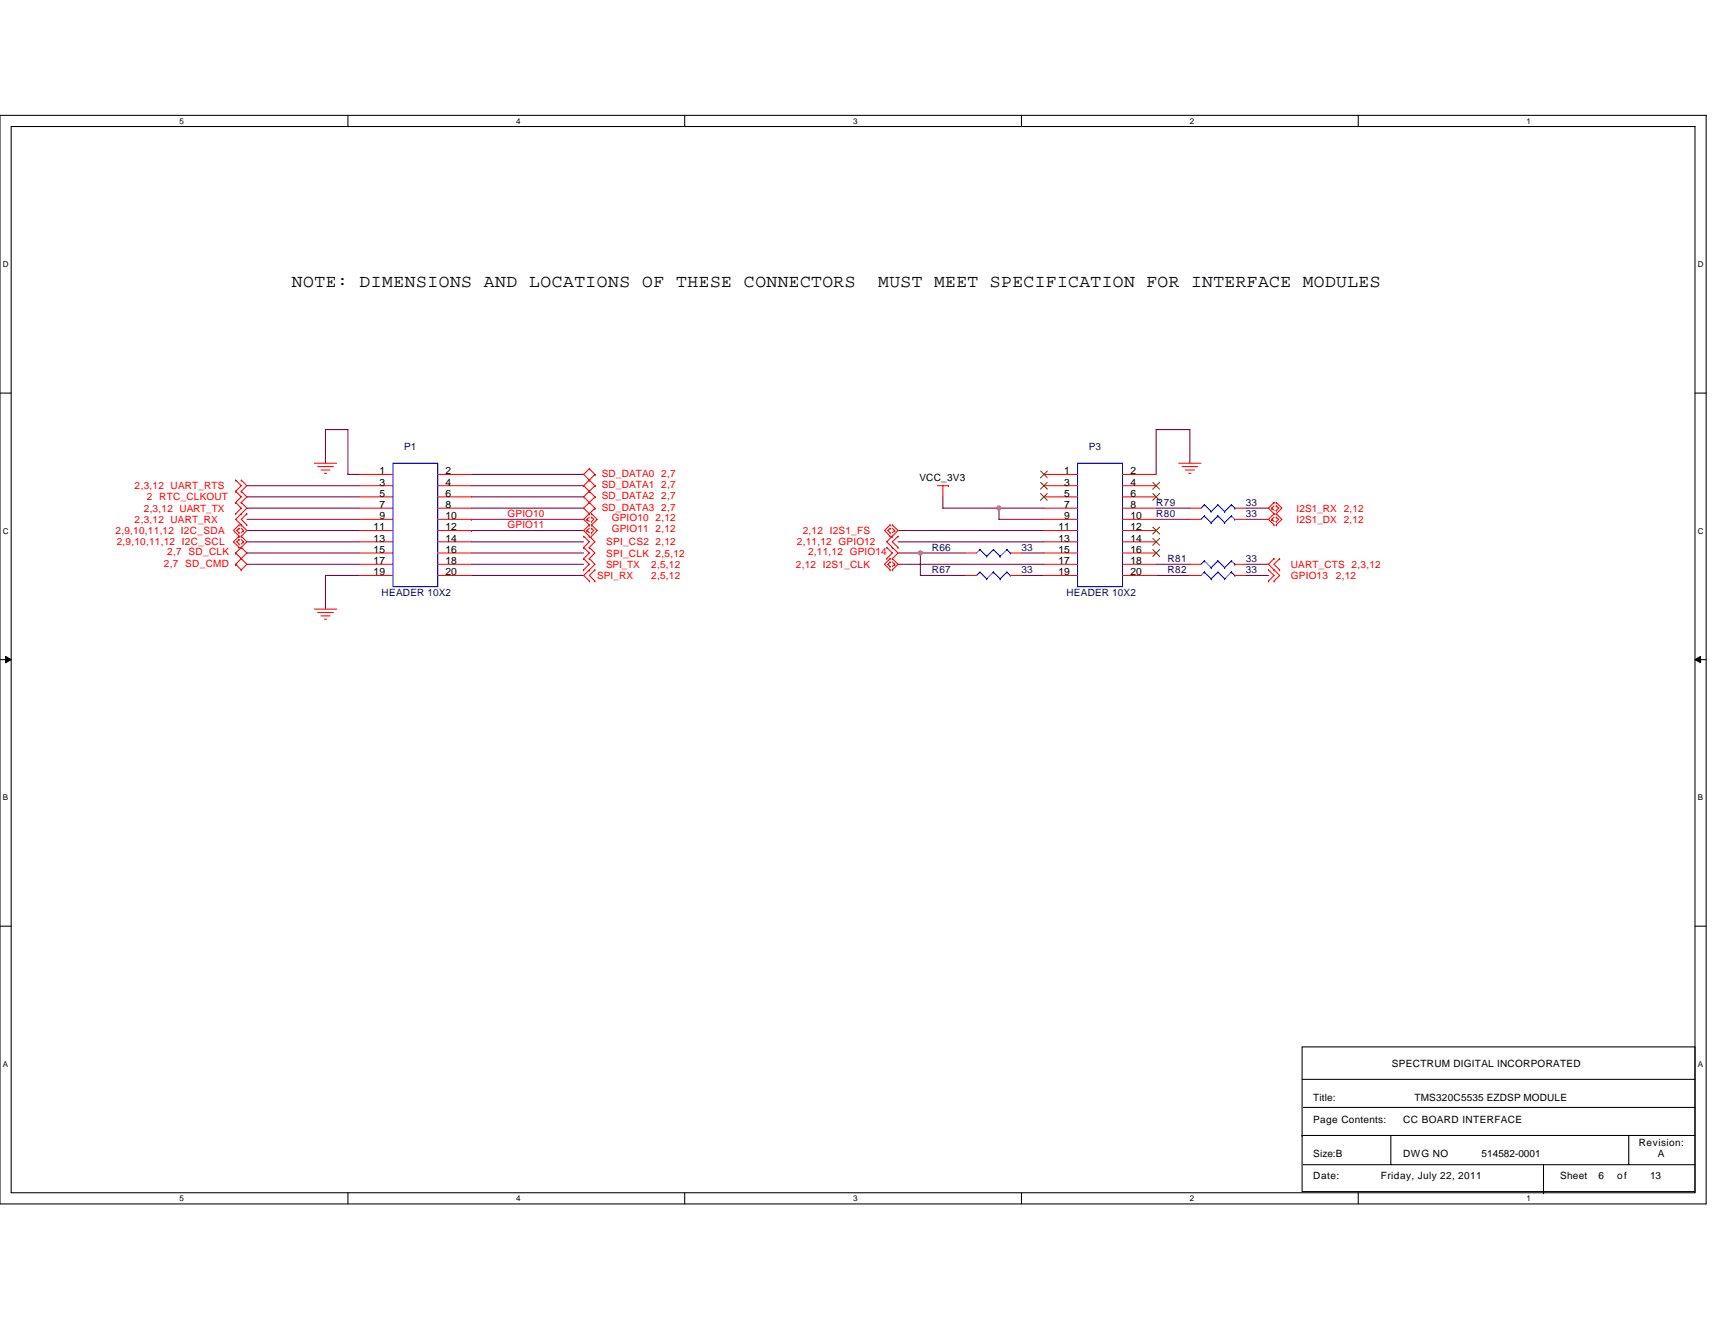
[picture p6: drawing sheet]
<svg xmlns="http://www.w3.org/2000/svg" width="279mm" height="216mm" viewBox="0 0 279 216" stroke-linecap="round" stroke-linejoin="round" font-family="sans-serif">
<path d="M0 18.8h278v177.4h-278zM1.8 20.6h274.3v173.8h-274.3z" fill="none" stroke="#000" stroke-width=".17"/>
<g fill="#fff">
<path d="M29.3 19h.7v1.4h-.7z"/>
<path d="M29.3 194.5h.7v1.5h-.7z"/>
</g>
<path d="M56.7 18.8v1.8M56.7 194.4v1.8" fill="none" stroke="#000" stroke-width=".17"/>
<g fill="#fff">
<path d="M84.1 19h.7v1.4h-.7z"/>
<path d="M84.1 194.5h.7v1.5h-.7z"/>
</g>
<path d="M111.5 18.8v1.8M111.5 194.4v1.8" fill="none" stroke="#000" stroke-width=".17"/>
<g fill="#fff">
<path d="M139 19h.7v1.4h-.7z"/>
<path d="M139 194.5h.7v1.5h-.7z"/>
</g>
<path d="M166.4 18.8v1.8M166.4 194.4v1.8" fill="none" stroke="#000" stroke-width=".17"/>
<g fill="#fff">
<path d="M193.8 19h.8v1.4h-.8z"/>
<path d="M193.8 194.5h.8v1.5h-.8z"/>
</g>
<path d="M221.3 18.8v1.8M221.3 194.4v1.8" fill="none" stroke="#000" stroke-width=".17"/>
<g fill="#fff">
<path d="M248.7 19h.7v1.4h-.7z"/>
<path d="M248.7 194.5h.7v1.5h-.7z"/>
<path d="M.5 42.3h.9v1.5h-.9z"/>
<path d="M276.6 42.3h1v1.5h-1z"/>
<path d="M.5 85.8h.9v1.4h-.9z"/>
<path d="M276.6 85.8h1v1.4h-1z"/>
</g>
<path d="M0 64.1h1.8M276.1 64.1h1.9" fill="none" stroke="#000" stroke-width=".17"/>
<g fill="#fff">
<path d="M.5 129.2h.8v1.5h-.8z"/>
<path d="M276.6 129.2h.9v1.5h-.9z"/>
</g>
<path d="M0 107.5h1.8M276.1 107.5h1.9" fill="none" stroke="#000" stroke-width=".17"/>
<path d="M.9 107l.9 .5-.9 .5zM276.1 107.5l1-.5v1z" fill="#000" stroke="#000" stroke-width=".16"/>
<g fill="#fff">
<path d="M.5 172.6h.8v1.5h-.8z"/>
<path d="M276.6 172.6h.9v1.5h-.9z"/>
</g>
<path d="M0 150.9h1.8M276.1 150.9h1.9M212.1 170.6h64v23.6h-64zM212.1 175.9h64M212.1 185h.1M212.1 185h64M212.3 189.8h63.8M212.3 180.4h63.8M226.6 185v4.8M251.5 194.4h.1M251.5 189.8v4.6M265.3 185v4.8" fill="none" stroke="#000" stroke-width=".17"/>
<g fill="none" stroke="#800040" stroke-width=".17">
<path d="M40.2 79.1h18.3M53 75.5v-5.5h3.7v7.3h1.8M76.8 77.3h18.3M76.8 79.1h18.3M95.1 79.1h.1M193.8 75.5v-5.5h-5.4v7.3M40.2 86.4h18.3M40.2 88.3h18.3M40.2 82.8h18.3M40.2 84.6h18.3M40.2 81h18.3M40.2 90.1h18.3"/>
<path d="M40.2 91.9h18.3M58.5 93.8h-5.5v5.5M76.8 84.6h.1M76.8 86.4h.1M76.8 88.3h18.3M76.8 93.8h18.3M76.8 91.9h18.3M76.8 90.1h18.3M76.8 81h18.3M76.8 82.8h18.3M76.8 84.6h18.3M76.8 86.4h18.3"/>
<path d="M146.3 88.3h23.8M146.3 91.9h23.8M146.3 86.4h23.8M146.3 90.1h3.6v3.7h7.4M149.9 90.1h7.4M153.6 81v1.8h9.2M162.8 82.8v1.8h7.3M162.8 82.8h7.3M166.4 90.1h3.7M166.4 93.8h3.7M188.4 82.8h5.4M188.4 84.6h5.4"/>
<path d="M188.4 93.8h5.4M188.4 91.9h5.4M203 82.8h3.7M203 84.6h3.7M203 93.8h3.7M203 91.9h3.7"/>
</g>
<g fill="none" stroke="#f00" stroke-width=".17">
<path d="M38.4 78.2h.1M38.4 78.2l.9 .9-.9 1M39.3 78.2h.1M39.3 78.2l.9 .9-.9 1M51.2 75.5h3.7M51.8 76h2.5M52.3 76.6h1.5M52.9 77.1h.3M58.5 79.1h5.5M58.5 77.3h5.5M71.3 79.1h5.5M71.3 77.3h5.5"/>
<path d="M96 78.2h.1M96 76.4h.1M96 76.4l-.9 .9 1.8 1.8M96 76.4l.9 .9M96 78.2l-.9 .9 .9 1M96.9 77.3h.1M96.9 79.1h.1M96.9 77.3l-.9 .9M96.9 79.1l-.9 1M152.7 79.1h1.8M153.6 79.1v1.9M154.5 79.1h.1"/>
<path d="M170.1 79.1h5.5M170.1 77.3h5.5M182.9 79.1h5.5M182.9 77.3h5.5M192 75.5h3.7M192.6 76h2.5M193.1 76.6h1.5M193.7 77.1h.3M38.4 80.1h.1M38.4 81.9h.1M38.4 83.7h.1M38.4 90.1h.1"/>
<path d="M38.4 91.9h.1M38.4 80.1l.9 .9-.9 .9M38.4 81.9l.9 .9-.9 .9M38.4 90.1l.9 .9M38.4 91.9l.9 1M38.9 85.5h.1M38.9 87.4h.1M38.9 86.1h.1M38.9 86.8h.1M38.9 89.2h.1M38.9 87.9h.1M38.9 88.6h.1"/>
<path d="M38.9 85.5l-.9 .9 .9 1M38.9 86.1l-.3 .3 .3 .4M38.9 87.4l-.9 .9 .9 .9M38.9 87.9l-.3 .4 .3 .3M39.3 85.5h.1M39.3 87.4h.1M39.3 89.2h.1M39.3 80.1h.1M39.3 81.9h.1M39.3 83.7h.1M39.3 91h.1M39.3 92.9h.1"/>
<path d="M39.3 81.9l.9 .9-1.8 1.8 1.8 1.8-.9 1M39.3 86.1l.4 .3M39.3 87.4l.9 .9-1.8 1.8M39.3 87.9l.4 .4M39.3 80.1l.9 .9-.9 .9M39.3 89.2l.9 .9-.9 .9M39.3 91l.9 .9-.9 1M39.3 91l-.9 .9M39.7 86.4h.1M39.7 88.3h.1M39.7 86.4l-.4 .4M39.7 88.3l-.4 .3"/>
<path d="M40.2 83.7h.1M40.2 85.5h.1M40.2 83.7l-.9 .9 .9 .9M51.2 99.3h3.7M51.8 99.8h2.5M58.5 81h5.5M58.5 82.8h5.5M58.5 84.6h5.5M58.5 86.4h5.5M58.5 88.3h5.5M58.5 90.1h5.5M58.5 91.9h5.5"/>
<path d="M58.5 93.8h5.5M71.3 81h5.5M71.3 82.8h5.5M71.3 84.6h5.5M71.3 86.4h5.5M71.3 88.3h5.5M71.3 90.1h5.5M71.3 91.9h5.5M71.3 93.8h5.5M95.1 87.4h.1M95.1 89.2h.1M95.1 91h.1"/>
<path d="M95.1 92.9h.1M95.1 87.4l.9 .9-.9 .9M95.1 89.2l.9 .9-.9 .9M95.1 91l.9 .9-.9 1M95.6 84.6h.1M95.6 86.4h.1M95.6 84.6l.4 .4M95.6 86.4l.4 .4M96 87.4h.1M96 89.2h.1M96 91h.1M96 92.9h.1"/>
<path d="M96 94.7h.1M96 85.5h.1M96 83.7h.1M96 81.9h.1M96 80.1h.1M96 87.4l.9 .9-.9 .9M96 89.2l.9 .9-.9 .9M96 92.9l-.9 .9 .9 .9M96 91l.9 .9-.9 1M96 83.7l-.9 .9 .9 .9M96 84.3l-.4 .3M96 85.5l-.9 .9 .9 1"/>
<path d="M96 86.1l-.4 .3M96 80.1l-.9 .9 .9 .9M96 80.1l.9 .9M96 81.9l.9 .9M96.4 85.5h.1M96.4 83.7h.1M96.4 85h.1M96.4 84.3h.1M96.4 87.4h.1M96.4 86.8h.1M96.4 86.1h.1M96.4 83.7l.9 .9-.9 .9"/>
<path d="M96.4 84.3l.3 .3-.3 .4M96.4 85.5l.9 .9-.9 1M96.4 86.1l.3 .3-.3 .4M96.9 94.7h.1M96.9 92.9h.1M96.9 81h.1M96.9 82.8h.1M96.9 92.9l-.9 .9 .9 .9M96.9 81l-1.8 1.8 .9 .9M96.9 82.8l-.9 .9M144.5 89.2h.1M144.5 91h.1"/>
<path d="M144.5 89.2l.9 .9-.9 .9M145 85.5h.1M145 87.4h.1M145 86.1h.1M145 86.8h.1M145 91h.1M145 92.9h.1M145 91.6h.1M145 92.3h.1M145 85.5l-.9 .9 .9 1M145 86.1l-.3 .3 .3 .4M145 91l-.9 .9 .9 1"/>
<path d="M145 91.6l-.3 .3 .3 .4M145.4 91h.1M145.4 89.2h.1M145.4 87.4h.1M145.4 85.5h.1M145.4 92.9h.1M145.4 89.2l.9 .9-.9 .9M145.4 85.5l.9 .9-1.8 1.9 .9 .9M145.4 86.1l.4 .3M145.4 91l.9 .9-.9 1M145.4 91.6l.4 .3M145.8 86.4h.1"/>
<path d="M145.8 91.9h.1M145.8 86.4l-.4 .4M145.8 91.9l-.4 .4M146.3 87.4h.1M146.3 89.2h.1M146.3 87.4l-.9 .9 .9 .9M157.3 90.1h1.8M157.3 93.8h1.8M164.6 90.1h1.8M164.6 93.8h1.8M170.1 81h5.5M170.1 82.8h5.5"/>
<path d="M170.1 84.6h5.5M170.1 86.4h5.5M170.1 88.3h5.5M170.1 90.1h5.5M170.1 91.9h5.5M170.1 93.8h5.5M182.9 81h5.5M182.9 82.8h5.5M182.9 84.6h5.5M182.9 86.4h5.5M182.9 88.3h5.5M182.9 90.1h5.5"/>
<path d="M182.9 91.9h5.5M182.9 93.8h5.5M193.8 82.8h1.9M193.8 84.6h1.9M193.8 91.9h1.9M193.8 93.8h1.9M201.2 82.8h1.8M201.2 84.6h1.8M201.2 91.9h1.8M201.2 93.8h1.8M206.7 92.9h.1M206.7 94.7h.1"/>
<path d="M206.7 92.9l.9 .9-.9 .9M207.2 84.6h.1M207.2 82.8h.1M207.2 84.6l.4 .4M207.2 82.8l.4 .4M207.6 92.9h.1M207.6 91h.1M207.6 94.7h.1M207.6 83.7h.1M207.6 85.5h.1M207.6 81.9h.1M207.6 91l-.9 .9 1.8 1.9-.9 .9"/>
<path d="M207.6 83.7l-.9 .9 .9 .9M207.6 84.3l-.4 .3M207.6 81.9l-.9 .9 .9 .9M207.6 82.4l-.4 .4M207.9 83.7h.1M207.9 85.5h.1M207.9 84.3h.1M207.9 85h.1M207.9 81.9h.1M207.9 82.4h.1M207.9 83.2h.1M207.9 83.7l.9 .9-.9 .9"/>
<path d="M207.9 84.3l.4 .3-.4 .4M207.9 81.9l.9 .9-.9 .9M207.9 82.4l.4 .4-.4 .4M208.5 91h.1M208.5 92.9h.1M208.5 91l-.9 .9 .9 1M52.3 100.4h1.5M52.9 100.9h.3"/>
</g>
<g fill="none" stroke="#00f" stroke-width=".17">
<path d="M64 75.5h7.3v20.1h-7.3zM175.6 75.5h7.3v20.1h-7.3zM159.6 89.6h.1M159.6 93.2h.1M159.6 89.6l-.5 .5M159.6 89.6l1.1 1.1M159.6 93.2l-.5 .6M159.6 93.2l1.1 1.1M160.7 90.7h.1M160.7 94.3h.1M161.8 89.6h.1M161.8 93.2h.1"/>
<path d="M161.8 89.6l-1.1 1.1M161.8 89.6l1.1 1.1M161.8 93.2l-1.1 1.1M161.8 93.2l1.1 1.1M162.9 90.7h.1M162.9 94.3h.1M164 89.6h.1M164 93.2h.1M164 89.6l-1.1 1.1M164 89.6l.6 .5M164 93.2l-1.1 1.1M164 93.2l.6 .6"/>
<path d="M164.6 90.1h.1M164.6 93.8h.1M196.2 82.3h.1M196.2 84.1h.1M196.2 93.2h.1M196.2 91.4h.1M196.2 82.3l-.5 .5M196.2 82.3l1.1 1.1M196.2 84.1l-.5 .5M196.2 84.1l1.1 1.1M196.2 93.2l-.5 .6M196.2 93.2l1.1 1.1"/>
<path d="M196.2 91.4l-.5 .5M196.2 91.4l1.1 1.1M197.3 83.4h.1M197.3 85.2h.1M197.3 94.3h.1M197.3 92.5h.1M198.4 82.3h.1M198.4 84.1h.1M198.4 93.2h.1M198.4 91.4h.1M198.4 82.3l-1.1 1.1M198.4 82.3l1.1 1.1"/>
<path d="M198.4 84.1l-1.1 1.1M198.4 84.1l1.1 1.1M198.4 93.2l-1.1 1.1M198.4 93.2l1.1 1.1M198.4 91.4l-1.1 1.1M198.4 91.4l1.1 1.1M199.5 83.4h.1M199.5 85.2h.1M199.5 94.3h.1M199.5 92.5h.1M200.6 82.3h.1M200.6 84.1h.1"/>
<path d="M200.6 93.2h.1M200.6 91.4h.1M200.6 82.3l-1.1 1.1M200.6 82.3l.6 .5M200.6 84.1l-1.1 1.1M200.6 84.1l.6 .5M200.6 93.2l-1.1 1.1M200.6 93.2l.6 .6M200.6 91.4l-1.1 1.1M200.6 91.4l.6 .5M201.2 82.8h.1M201.2 84.6h.1"/>
<path d="M201.2 93.8h.1M201.2 91.9h.1"/>
</g>
<g fill="none" stroke="#804000" stroke-width=".16">
<path d="M169.5 76.8l1.1 1.1M169.5 78.6l1.1 1.1M170.6 76.8l-1.1 1.1M170.6 78.6l-1.1 1.1M187.8 78.6l1.1 1.1M188.9 78.6l-1.1 1.1M169.5 80.4l1.1 1.1M170.6 80.4l-1.1 1.1M187.8 80.4l1.1 1.1M187.8 85.9l1.1 1.1M187.8 87.7l1.1 1.2M187.8 89.6l1.1 1.1"/>
<path d="M188.9 80.4l-1.1 1.1M188.9 85.9l-1.1 1.1M188.9 87.7l-1.1 1.2M188.9 89.6l-1.1 1.1"/>
</g>
<g fill="#f0f" stroke="#f0f" stroke-width=".17">
<circle cx="149.9" cy="90.1" r=".36"/>
<circle cx="162.7" cy="82.8" r=".36"/>
</g>
<g font-size="2.9">
<text x="47.5" y="46.7">NOTE: DIMENSIONS AND LOCATIONS OF THESE CONNECTORS</text>
<text x="143.1" y="46.7">MUST MEET SPECIFICATION FOR INTERFACE MODULES</text>
</g>
<g font-size="1.7">
<text x="61.8" y="77.3">1</text>
<text x="72.6" y="77.3">2</text>
<text x="173.4" y="77.3">1</text>
<text x="184.1" y="77.3">2</text>
<text x="61.8" y="79.1">3</text>
<text x="61.8" y="80.9">5</text>
<text x="61.8" y="82.8">7</text>
<text x="72.6" y="79.1">4</text>
<text x="72.6" y="80.9">6</text>
<text x="72.6" y="82.8">8</text>
<text x="173.4" y="79.1">3</text>
<text x="173.4" y="80.9">5</text>
<text x="173.4" y="82.8">7</text>
<text x="184.1" y="79.1">4</text>
<text x="184.1" y="80.9">6</text>
<text x="184.1" y="82.8">8</text>
<text x="60.9" y="86.4">11</text>
<text x="60.9" y="88.3">13</text>
<text x="61.8" y="84.6">9</text>
<text x="72.6" y="84.6">10</text>
<text x="72.6" y="86.4">12</text>
<text x="72.6" y="88.3">14</text>
<text x="172.4" y="86.4">11</text>
<text x="172.4" y="88.3">13</text>
<text x="173.4" y="84.6">9</text>
<text x="184.1" y="84.6">10</text>
<text x="184.1" y="86.4">12</text>
<text x="184.1" y="88.3">14</text>
<text x="60.9" y="90.1">15</text>
<text x="60.9" y="91.9">17</text>
<text x="60.9" y="93.7">19</text>
<text x="72.6" y="90.1">16</text>
<text x="72.6" y="91.9">18</text>
<text x="72.6" y="93.7">20</text>
<text x="172.4" y="90.1">15</text>
<text x="172.4" y="91.9">17</text>
<text x="172.4" y="93.7">19</text>
<text x="184.1" y="90.1">16</text>
<text x="184.1" y="91.9">18</text>
<text x="184.1" y="93.7">20</text>
</g>
<g font-size="1.6" fill="#000080">
<text x="65.8" y="73.3">P1</text>
<text x="177.4" y="73.3">P3</text>
<text x="188.4" y="82.4">R79</text>
<text x="203" y="82.4">33</text>
<text x="151.8" y="89.8">R66</text>
<text x="166.4" y="89.8">33</text>
<text x="188.4" y="84.3">R80</text>
<text x="203" y="84.3">33</text>
<text x="151.8" y="93.4">R67</text>
<text x="166.4" y="93.4">33</text>
<text x="190.2" y="93.4">R82</text>
<text x="190.2" y="91.6">R81</text>
<text x="203" y="93.4">33</text>
<text x="203" y="91.6">33</text>
<text x="62.2" y="97.1">HEADER 10X2</text>
<text x="173.7" y="97.1">HEADER 10X2</text>
</g>
<g font-size="1.6" fill="#f00">
<text x="98" y="77.7">SD_DATA0 2,7</text>
<text x="21.9" y="79.7">2,3,12 UART_RTS</text>
<text x="23.4" y="83.4">2,3,12 UART_TX</text>
<text x="23.9" y="81.5">2 RTC_CLKOUT</text>
<text x="98" y="81.3">SD_DATA2 2,7</text>
<text x="98" y="83.2">SD_DATA3 2,7</text>
<text x="98" y="79.5">SD_DATA1 2,7</text>
<text x="211.2" y="83.4">I2S1_RX 2,12</text>
<text x="18.8" y="87">2,9,10,11,12 I2C_SDA</text>
<text x="19" y="88.9">2,9,10,11,12 I2C_SCL</text>
<text x="21.9" y="85.2">2,3,12 UART_RX</text>
<text x="82.7" y="84.3">GPIO10</text>
<text x="82.7" y="86.1">GPIO11</text>
<text x="98.7" y="88.9">SPI_CS2 2,12</text>
<text x="99.7" y="84.8">GPIO10 2,12</text>
<text x="99.7" y="86.7">GPIO11 2,12</text>
<text x="129.8" y="88.9">2,11,12 GPIO12</text>
<text x="130.8" y="87">2,12 I2S1_FS</text>
<text x="211.2" y="85.2">I2S1_DX 2,12</text>
<text x="26.7" y="92.3">2,7 SD_CMD</text>
<text x="27.2" y="90.5">2,7 SD_CLK</text>
<text x="97.3" y="94.3">SPI_RX</text>
<text x="98.7" y="90.7">SPI_CLK 2,5,12</text>
<text x="98.7" y="92.5">SPI_TX</text>
<text x="106.1" y="94.3">2,5,12</text>
<text x="106.1" y="92.5">2,5,12</text>
<text x="129.7" y="92.5">2,12 I2S1_CLK</text>
<text x="131.7" y="90.5">2,11,12 GPIO14</text>
<text x="210.3" y="92.5">UART_CTS 2,3,12</text>
<text x="210.3" y="94.3">GPIO13</text>
<text x="217.6" y="94.3">2,12</text>
</g>
<g font-size="1.6">
<text x="149.8" y="78.4">VCC_3V3</text>
<text x="226.8" y="173.9">SPECTRUM DIGITAL INCORPORATED</text>
<text x="214" y="179.4">Title:</text>
<text x="230.4" y="179.4">TMS320C5535 EZDSP MODULE</text>
<text x="214" y="183">Page Contents:</text>
<text x="228.6" y="183">CC BOARD INTERFACE</text>
<text x="214" y="188.5">Size:B</text>
<text x="228.6" y="188.5">DWG NO</text>
<text x="241.4" y="188.5">514582-0001</text>
<text x="267" y="186.7">Revision:</text>
<text x="270.1" y="188.5">A</text>
<text x="214" y="192.2">Date:</text>
<text x="224.9" y="192.2">Friday, July 22, 2011</text>
<text x="254.2" y="192.2">Sheet</text>
<text x="260.4" y="192.2">6</text>
<text x="263.5" y="192.2">of</text>
<text x="268.8" y="192.2">13</text>
</g>
<g font-size="1.3">
<text x="29.3" y="20.2">5</text>
<text x="84.1" y="20.2">4</text>
<text x="139" y="20.2">3</text>
<text x="193.8" y="20.2">2</text>
<text x="248.7" y="20.2">1</text>
<text x=".5" y="43.5">D</text>
<text x="276.6" y="43.5">D</text>
<text x=".5" y="87">C</text>
<text x="276.6" y="87">C</text>
<text x=".5" y="130.4">B</text>
<text x="276.6" y="130.4">B</text>
<text x=".5" y="173.8">A</text>
<text x="276.6" y="173.8">A</text>
<text x="29.3" y="195.7">5</text>
<text x="84.1" y="195.7">4</text>
<text x="139" y="195.7">3</text>
<text x="193.8" y="195.7">2</text>
<text x="248.7" y="195.7">1</text>
</g>
</svg>
